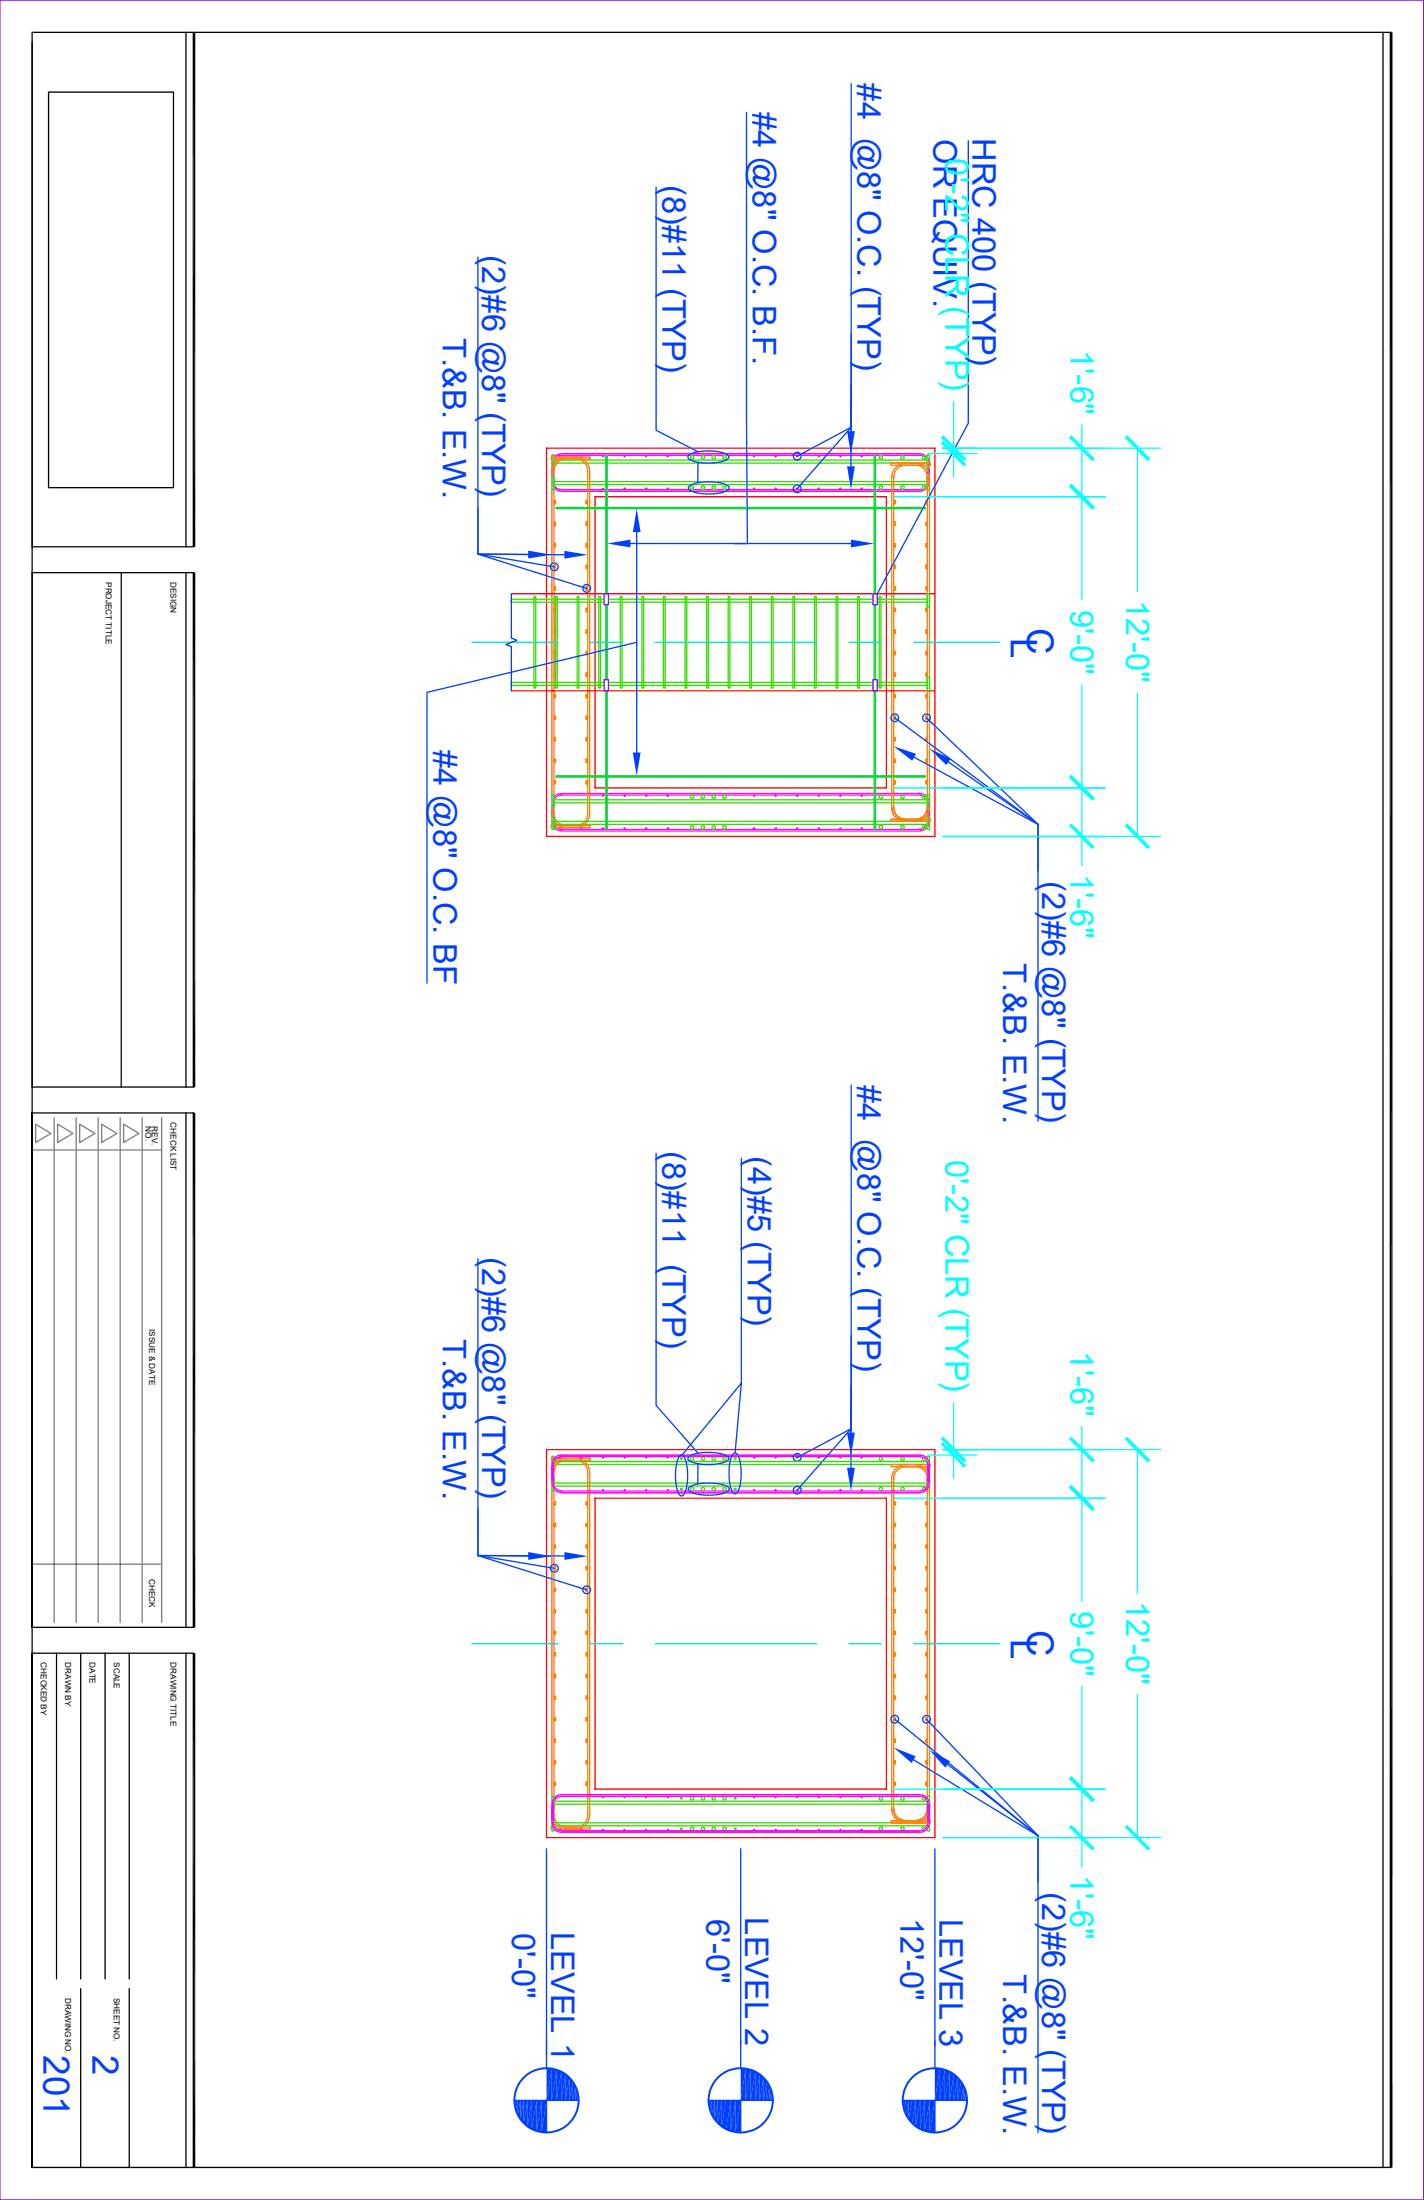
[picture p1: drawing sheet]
<svg xmlns="http://www.w3.org/2000/svg" width="279mm" height="432mm" viewBox="0 0 279 432" stroke-linecap="round" stroke-linejoin="round" font-family="sans-serif">
<g fill="none" stroke="#f0f" stroke-width=".25">
<path d="M108.5 91.4h-.2v3.2a1.88 1.88 0 0 0 1.9 1.8M109.9 89.4h70.6a1.59 1.59 0 0 1 1.6 1.5M110.2 89.1a1.88 1.88 0 0 0-1.9 1.8v3.2h.2v-3.2v3.6M110.2 89.4a1.59 1.59 0 0 0-1.6 1.5M110.2 89h70.3M110.2 96.4h70.3M180.5 89.1a1.88 1.88 0 0 1 1.8 1.8v3.2h-.2v-3.2M182.1 90.9v3.6a1.59 1.59 0 0 1-1.6 1.6h-70.3a1.59 1.59 0 0 1-1.6-1.6M182.1 91.4h.2v3.2a1.88 1.88 0 0 1-1.8 1.8M108.5 158h-.2v3.2a1.88 1.88 0 0 0 1.9 1.9M108.6 157.6a1.59 1.59 0 0 1 1.6-1.6h70.3a1.59 1.59 0 0 1 1.6 1.6M110.2 155.7a1.88 1.88 0 0 0-1.9 1.9v3.2h.2v-3.2v3.6"/>
<path d="M110.2 155.7h70.3M180.5 155.7a1.88 1.88 0 0 1 1.8 1.9M182.1 157.6v3.6a1.59 1.59 0 0 1-1.6 1.5M182.1 158h.3v3.2M182.4 157.6v3.2h-.3v-3.2M108.6 161.2a1.59 1.59 0 0 0 1.6 1.5M110.2 163.1h70.3M110.2 162.8h70.3M182.3 161.2a1.88 1.88 0 0 1-1.8 1.9M108.5 287.9h-.2v3.2a1.88 1.88 0 0 0 1.9 1.8M108.6 291a1.59 1.59 0 0 0 1.6 1.6M109.9 285.9h70.6"/>
<path d="M110.2 285.9a1.59 1.59 0 0 0-1.6 1.6M110.2 293h70.3M110.2 292.7h70.3M180.5 285.9a1.59 1.59 0 0 1 1.6 1.6M182.1 287.5v3.2h.2v-3.3a1.88 1.88 0 0 0-1.8-1.8h-70.3a1.88 1.88 0 0 0-1.9 1.8v3.3h.2v-3.2v3.5M182.1 287.9h.2v3.2a1.88 1.88 0 0 1-1.8 1.8M182.1 287.5v3.5a1.59 1.59 0 0 1-1.6 1.6M108.5 354.5h-.2v3.3a1.88 1.88 0 0 0 1.9 1.8h70.3a1.88 1.88 0 0 0 1.8-1.8M110.2 352.3a1.88 1.88 0 0 0-1.9 1.8v3.2h.2v-3.1v3.5M110.2 352.6a1.59 1.59 0 0 0-1.6 1.6M110.2 352.2h70.3M110.2 352.6h70.3"/>
<path d="M180.5 352.3a1.88 1.88 0 0 1 1.8 1.8M180.5 352.6a1.59 1.59 0 0 1 1.6 1.6M182.1 354.2v3.5a1.67 1.67 0 0 1-1.6 1.6h-70.3a1.59 1.59 0 0 1-1.6-1.6M182.1 354.5h.3v3.3M182.4 354.1v3.2h-.3v-3.1"/>
<circle cx="109.9" cy="89.5" r=".12"/>
<circle cx="114.1" cy="89.5" r=".12"/>
<circle cx="118.3" cy="95.9" r=".12"/>
<circle cx="118.3" cy="89.5" r=".12"/>
<circle cx="122.6" cy="95.9" r=".12"/>
<circle cx="122.6" cy="89.5" r=".12"/>
<circle cx="126.8" cy="95.9" r=".12"/>
<circle cx="126.8" cy="89.5" r=".12"/>
<circle cx="131" cy="89.5" r=".12"/>
<circle cx="131" cy="95.9" r=".12"/>
<circle cx="148" cy="89.5" r=".12"/>
<circle cx="148" cy="95.9" r=".12"/>
<circle cx="152.2" cy="95.9" r=".12"/>
<circle cx="152.2" cy="89.5" r=".12"/>
<circle cx="156.4" cy="95.9" r=".12"/>
<circle cx="156.4" cy="89.5" r=".12"/>
<circle cx="160.7" cy="89.5" r=".12"/>
<circle cx="160.7" cy="95.9" r=".12"/>
<circle cx="164.9" cy="89.5" r=".12"/>
<circle cx="164.9" cy="95.9" r=".12"/>
<circle cx="169.1" cy="89.5" r=".12"/>
<circle cx="169.1" cy="95.9" r=".12"/>
<circle cx="118.3" cy="156.2" r=".12"/>
<circle cx="122.6" cy="156.2" r=".12"/>
<circle cx="126.8" cy="156.2" r=".12"/>
<circle cx="131" cy="156.2" r=".12"/>
<circle cx="148" cy="156.2" r=".12"/>
<circle cx="152.2" cy="156.2" r=".12"/>
<circle cx="156.4" cy="156.2" r=".12"/>
<circle cx="160.7" cy="156.2" r=".12"/>
<circle cx="164.9" cy="156.2" r=".12"/>
<circle cx="169.1" cy="156.2" r=".12"/>
<circle cx="109.9" cy="162.6" r=".12"/>
<circle cx="114.1" cy="162.6" r=".12"/>
<circle cx="118.3" cy="162.6" r=".12"/>
<circle cx="122.6" cy="162.6" r=".12"/>
<circle cx="126.8" cy="162.6" r=".12"/>
<circle cx="131" cy="162.6" r=".12"/>
<circle cx="148" cy="162.6" r=".12"/>
<circle cx="152.2" cy="162.6" r=".12"/>
<circle cx="156.4" cy="162.6" r=".12"/>
<circle cx="160.7" cy="162.6" r=".12"/>
<circle cx="164.9" cy="162.6" r=".12"/>
<circle cx="169.1" cy="162.6" r=".12"/>
<circle cx="109.9" cy="286" r=".12"/>
<circle cx="114.1" cy="286" r=".12"/>
<circle cx="118.3" cy="292.5" r=".12"/>
<circle cx="118.3" cy="286" r=".12"/>
<circle cx="122.6" cy="292.5" r=".12"/>
<circle cx="122.6" cy="286" r=".12"/>
<circle cx="126.8" cy="292.5" r=".12"/>
<circle cx="126.8" cy="286" r=".12"/>
<circle cx="131" cy="292.5" r=".12"/>
<circle cx="131" cy="286" r=".12"/>
<circle cx="148" cy="292.5" r=".12"/>
<circle cx="148" cy="286" r=".12"/>
<circle cx="152.2" cy="292.5" r=".12"/>
<circle cx="152.2" cy="286" r=".12"/>
<circle cx="156.4" cy="292.5" r=".12"/>
<circle cx="156.4" cy="286" r=".12"/>
<circle cx="160.7" cy="292.5" r=".12"/>
<circle cx="160.7" cy="286" r=".12"/>
<circle cx="164.9" cy="292.5" r=".12"/>
<circle cx="164.9" cy="286" r=".12"/>
<circle cx="169.1" cy="292.5" r=".12"/>
<circle cx="169.1" cy="286" r=".12"/>
<circle cx="109.9" cy="359.2" r=".12"/>
<circle cx="114.1" cy="359.2" r=".12"/>
<circle cx="118.3" cy="359.2" r=".12"/>
<circle cx="118.3" cy="352.7" r=".12"/>
<circle cx="122.6" cy="359.2" r=".12"/>
<circle cx="122.6" cy="352.7" r=".12"/>
<circle cx="126.8" cy="359.2" r=".12"/>
<circle cx="126.8" cy="352.7" r=".12"/>
<circle cx="131" cy="359.2" r=".12"/>
<circle cx="131" cy="352.7" r=".12"/>
<circle cx="148" cy="359.2" r=".12"/>
<circle cx="148" cy="352.7" r=".12"/>
<circle cx="152.2" cy="352.7" r=".12"/>
<circle cx="152.2" cy="359.2" r=".12"/>
<circle cx="156.4" cy="359.2" r=".12"/>
<circle cx="156.4" cy="352.7" r=".12"/>
<circle cx="160.7" cy="359.2" r=".12"/>
<circle cx="160.7" cy="352.7" r=".12"/>
<circle cx="164.9" cy="359.2" r=".12"/>
<circle cx="164.9" cy="352.7" r=".12"/>
<circle cx="169.1" cy="359.2" r=".12"/>
<circle cx="169.1" cy="352.7" r=".12"/>
</g>
<g fill="none" stroke="#000" stroke-width=".25">
<path d="M9.5 18.1h24.5v77.6h-24.5zM36.5 6.3v101M271.4 6.3v419.1M273 6.4l-266.7-.1v419.1h266.7M6.3 107.3h31.8M6.3 112.4h31.8M23.8 112.4v101M36.5 112.4v101M6.3 213.4h31.8M6.3 218.4h31.8M36.5 218.4v101M6.3 319.4h31.8"/>
<path d="M6.3 324.5h31.8M11.1 324.5v63.9M15.8 324.5v63.9M20.6 324.5v63.9M25.4 324.5v63.9M36.5 324.5v100.9M15.8 390.3v35.1M25.4 390.3v35.1"/>
</g>
<path d="M37.8 6.3l.5 101h-.5zM37.8 6.3h.5v101zM272.7 6.3l.5 419.1h-.5zM272.7 6.3h.5v419.1zM37.8 112.4l.5 101h-.5zM37.8 112.4h.5v101zM37.8 218.4l.5 101h-.5zM37.8 218.4h.5v101zM37.8 324.5l.5 100.9h-.5zM37.8 324.5h.5v100.9z" fill="#000"/>
<g fill="none" stroke="#808080" stroke-width=".25">
<path d="M10.6 219.4v99M14.9 219.4v99M19.3 219.4v99M23.6 219.4v99M27.9 219.4v99M31.7 219.4v99M6.3 225.7h25.4M7 220.6l3 1.9-3 1.7zM11.3 220.6l3 1.9-3 1.7zM15.6 220.6l3 1.9-3 1.7zM19.9 220.6l3 1.9-3 1.7zM24.3 220.6l3 1.9-3 1.7z"/>
<path d="M6.3 307h25.4"/>
</g>
<path d="M10.6 307h.1M14.9 307h.1M19.3 307h.1M23.6 307h.1" fill="none" stroke="#000" stroke-width=".2"/>
<path d="M107.2 88h76.2v76.2h-76.2zM116.8 97.5h57.1v57.1h-57.1zM100.3 116.5h83.1M100.3 135.6h83.1M107.2 284.5h76.2v76.2h-76.2zM116.8 294h57.1v57.2h-57.1z" fill="none" stroke="#f00" stroke-width=".25"/>
<g fill="none" stroke="#ff7f00" stroke-width=".25">
<path d="M108.2 89.7h4.7a2.75 2.75 0 0 1 2.8 2.8v67.2a2.75 2.75 0 0 1-2.8 2.7h-4.7v-.3h4.7a2.31 2.31 0 0 0 2.4-2.4v-67.2a2.31 2.31 0 0 0-2.4-2.4h-4.7zM109.1 90.5a2.62 2.62 0 0 1 2-.8h4.7v.4h-4.7a2.31 2.31 0 0 0-2.4 2.4v67.2a2.31 2.31 0 0 0 2.4 2.4h4.7v.3h-4.7a2.75 2.75 0 0 1-2.8-2.7l.1-67.7a2.47 2.47 0 0 1 .7-1.5zM175 93.5v65a2.75 2.75 0 0 0 2.7 2.7h4.8v-.4h-4.8a2.31 2.31 0 0 1-2.4-2.3v-65M177.7 90.9h4.8v.4h-4.8a2.31 2.31 0 0 0-2.4 2.4M177.7 90.9a2.75 2.75 0 0 0-2.7 2.8M179.6 90.9a2.75 2.75 0 0 1 2.7 2.8M179.6 90.9h-4.8v.4h4.8a2.31 2.31 0 0 1 2.3 2.4M181.9 93.5v65a2.31 2.31 0 0 1-2.3 2.3h-4.8v.4h4.8a2.75 2.75 0 0 0 2.7-2.7M182.4 93.5v65M111.1 286.2h4.7v.4h-4.7a2.31 2.31 0 0 0-2.4 2.4v67.2a2.31 2.31 0 0 0 2.4 2.4h4.7v.4h-4.7a2.82 2.82 0 0 1-2.8-2.8v-67.2a2.82 2.82 0 0 1 2.8-2.7M112.9 286.2h-4.7v.4h4.7a2.31 2.31 0 0 1 2.4 2.4v67.2a2.31 2.31 0 0 1-2.4 2.4h-4.7v.4h4.7a2.82 2.82 0 0 0 2.8-2.8v-67.2a2.75 2.75 0 0 0-2.8-2.7M175 290.1v64.9a2.75 2.75 0 0 0 2.7 2.7l4.8 .1v-.4h-4.8"/>
<path d="M175.3 290.1v64.9a2.31 2.31 0 0 0 2.4 2.3M177.7 287.4h4.8v.5h-4.8a2.31 2.31 0 0 0-2.4 2.3M177.7 287.5a2.75 2.75 0 0 0-2.7 2.7M179.6 287.5a2.75 2.75 0 0 1 2.7 2.7M179.6 287.4h-4.8v.5h4.8a2.31 2.31 0 0 1 2.3 2.3M181.9 290.1v64.9a2.31 2.31 0 0 1-2.3 2.3M182.4 290.1v64.9M182.3 355a2.75 2.75 0 0 1-2.7 2.7l-4.8 .1v-.4h4.8"/>
<circle cx="108.9" cy="98.3" r=".16"/>
<circle cx="108.9" cy="98.8" r=".16"/>
<circle cx="115.1" cy="98.3" r=".16"/>
<circle cx="115.1" cy="98.8" r=".16"/>
<circle cx="175.5" cy="98.8" r=".16"/>
<circle cx="175.5" cy="98.3" r=".16"/>
<circle cx="181.8" cy="98.3" r=".16"/>
<circle cx="181.8" cy="98.8" r=".16"/>
<circle cx="108.9" cy="103" r=".16"/>
<circle cx="108.9" cy="111" r=".16"/>
<circle cx="108.9" cy="102.6" r=".16"/>
<circle cx="108.9" cy="106.8" r=".16"/>
<circle cx="108.9" cy="107.2" r=".16"/>
<circle cx="108.9" cy="111.5" r=".16"/>
<circle cx="108.9" cy="115.3" r=".16"/>
<circle cx="108.9" cy="115.7" r=".16"/>
<circle cx="108.9" cy="119.5" r=".16"/>
<circle cx="108.9" cy="119.9" r=".16"/>
<circle cx="115.1" cy="102.6" r=".16"/>
<circle cx="115.1" cy="111" r=".16"/>
<circle cx="115.1" cy="115.7" r=".16"/>
<circle cx="115.1" cy="103" r=".16"/>
<circle cx="115.1" cy="106.8" r=".16"/>
<circle cx="115.1" cy="111.5" r=".16"/>
<circle cx="115.1" cy="119.5" r=".16"/>
<circle cx="115.1" cy="119.9" r=".16"/>
<circle cx="115.1" cy="107.2" r=".16"/>
<circle cx="115.1" cy="115.3" r=".16"/>
<circle cx="175.5" cy="103" r=".16"/>
<circle cx="175.5" cy="106.8" r=".16"/>
<circle cx="175.5" cy="111" r=".16"/>
<circle cx="175.5" cy="119.5" r=".16"/>
<circle cx="175.5" cy="102.6" r=".16"/>
<circle cx="175.5" cy="107.2" r=".16"/>
<circle cx="175.5" cy="111.5" r=".16"/>
<circle cx="175.5" cy="115.3" r=".16"/>
<circle cx="175.5" cy="119.9" r=".16"/>
<circle cx="175.5" cy="115.7" r=".16"/>
<circle cx="181.8" cy="107.2" r=".16"/>
<circle cx="181.8" cy="115.3" r=".16"/>
<circle cx="181.8" cy="102.6" r=".16"/>
<circle cx="181.8" cy="103" r=".16"/>
<circle cx="181.8" cy="106.8" r=".16"/>
<circle cx="181.8" cy="111.5" r=".16"/>
<circle cx="181.8" cy="119.5" r=".16"/>
<circle cx="181.8" cy="119.9" r=".16"/>
<circle cx="181.8" cy="115.7" r=".16"/>
<circle cx="181.8" cy="111" r=".16"/>
<circle cx="108.9" cy="123.7" r=".16"/>
<circle cx="108.9" cy="124.2" r=".16"/>
<circle cx="108.9" cy="136.8" r=".16"/>
<circle cx="108.9" cy="128" r=".16"/>
<circle cx="108.9" cy="136.4" r=".16"/>
<circle cx="108.9" cy="128.4" r=".16"/>
<circle cx="108.9" cy="132.2" r=".16"/>
<circle cx="108.9" cy="132.6" r=".16"/>
<circle cx="115.1" cy="132.2" r=".16"/>
<circle cx="115.1" cy="136.4" r=".16"/>
<circle cx="115.1" cy="128" r=".16"/>
<circle cx="115.1" cy="128.4" r=".16"/>
<circle cx="115.1" cy="132.6" r=".16"/>
<circle cx="115.1" cy="136.8" r=".16"/>
<circle cx="115.1" cy="123.7" r=".16"/>
<circle cx="115.1" cy="124.2" r=".16"/>
<circle cx="175.5" cy="123.7" r=".16"/>
<circle cx="175.5" cy="136.4" r=".16"/>
<circle cx="175.5" cy="132.2" r=".16"/>
<circle cx="175.5" cy="124.2" r=".16"/>
<circle cx="175.5" cy="128" r=".16"/>
<circle cx="175.5" cy="128.4" r=".16"/>
<circle cx="175.5" cy="132.6" r=".16"/>
<circle cx="175.5" cy="136.8" r=".16"/>
<circle cx="181.8" cy="132.6" r=".16"/>
<circle cx="181.8" cy="136.4" r=".16"/>
<circle cx="181.8" cy="136.8" r=".16"/>
<circle cx="181.8" cy="128.4" r=".16"/>
<circle cx="181.8" cy="132.2" r=".16"/>
<circle cx="181.8" cy="123.7" r=".16"/>
<circle cx="181.8" cy="124.2" r=".16"/>
<circle cx="181.8" cy="128" r=".16"/>
<circle cx="108.9" cy="145.3" r=".16"/>
<circle cx="108.9" cy="149.5" r=".16"/>
<circle cx="108.9" cy="144.9" r=".16"/>
<circle cx="108.9" cy="153.4" r=".16"/>
<circle cx="108.9" cy="140.7" r=".16"/>
<circle cx="108.9" cy="141" r=".16"/>
<circle cx="108.9" cy="149.1" r=".16"/>
<circle cx="108.9" cy="153.7" r=".16"/>
<circle cx="115.1" cy="140.7" r=".16"/>
<circle cx="115.1" cy="141.1" r=".16"/>
<circle cx="115.1" cy="149.5" r=".16"/>
<circle cx="115.1" cy="153.8" r=".16"/>
<circle cx="115.1" cy="144.9" r=".16"/>
<circle cx="115.1" cy="145.3" r=".16"/>
<circle cx="115.1" cy="149.1" r=".16"/>
<circle cx="115.1" cy="153.4" r=".16"/>
<circle cx="175.5" cy="140.7" r=".16"/>
<circle cx="175.5" cy="153.7" r=".16"/>
<circle cx="175.5" cy="144.9" r=".16"/>
<circle cx="175.5" cy="149.1" r=".16"/>
<circle cx="175.5" cy="149.5" r=".16"/>
<circle cx="175.5" cy="141" r=".16"/>
<circle cx="175.5" cy="145.3" r=".16"/>
<circle cx="175.5" cy="153.4" r=".16"/>
<circle cx="181.8" cy="149.5" r=".16"/>
<circle cx="181.8" cy="153.4" r=".16"/>
<circle cx="181.8" cy="140.7" r=".16"/>
<circle cx="181.8" cy="141.1" r=".16"/>
<circle cx="181.8" cy="144.9" r=".16"/>
<circle cx="181.8" cy="145.3" r=".16"/>
<circle cx="181.8" cy="149.1" r=".16"/>
<circle cx="181.8" cy="153.8" r=".16"/>
<circle cx="108.9" cy="294.9" r=".16"/>
<circle cx="108.9" cy="299.5" r=".16"/>
<circle cx="108.9" cy="295.3" r=".16"/>
<circle cx="108.9" cy="299.1" r=".16"/>
<circle cx="115.1" cy="295.3" r=".16"/>
<circle cx="115.1" cy="294.9" r=".16"/>
<circle cx="115.1" cy="299.1" r=".16"/>
<circle cx="115.1" cy="299.5" r=".16"/>
<circle cx="175.5" cy="294.9" r=".16"/>
<circle cx="175.5" cy="295.3" r=".16"/>
<circle cx="175.5" cy="299.5" r=".16"/>
<circle cx="175.5" cy="299.1" r=".16"/>
<circle cx="181.8" cy="295.3" r=".16"/>
<circle cx="181.8" cy="299.5" r=".16"/>
<circle cx="181.8" cy="294.9" r=".16"/>
<circle cx="181.8" cy="299.1" r=".16"/>
<circle cx="108.9" cy="311.8" r=".16"/>
<circle cx="108.9" cy="312.2" r=".16"/>
<circle cx="108.9" cy="316.4" r=".16"/>
<circle cx="108.9" cy="303.4" r=".16"/>
<circle cx="108.9" cy="303.7" r=".16"/>
<circle cx="108.9" cy="307.6" r=".16"/>
<circle cx="108.9" cy="308" r=".16"/>
<circle cx="108.9" cy="316.1" r=".16"/>
<circle cx="115.1" cy="308" r=".16"/>
<circle cx="115.1" cy="311.8" r=".16"/>
<circle cx="115.1" cy="312.2" r=".16"/>
<circle cx="115.1" cy="316.1" r=".16"/>
<circle cx="115.1" cy="303.4" r=".16"/>
<circle cx="115.1" cy="303.7" r=".16"/>
<circle cx="115.1" cy="307.6" r=".16"/>
<circle cx="115.1" cy="316.4" r=".16"/>
<circle cx="175.5" cy="303.4" r=".16"/>
<circle cx="175.5" cy="307.6" r=".16"/>
<circle cx="175.5" cy="303.7" r=".16"/>
<circle cx="175.5" cy="308" r=".16"/>
<circle cx="175.5" cy="311.8" r=".16"/>
<circle cx="175.5" cy="312.2" r=".16"/>
<circle cx="175.5" cy="316.1" r=".16"/>
<circle cx="175.5" cy="316.4" r=".16"/>
<circle cx="181.8" cy="316.4" r=".16"/>
<circle cx="181.8" cy="303.7" r=".16"/>
<circle cx="181.8" cy="308" r=".16"/>
<circle cx="181.8" cy="311.8" r=".16"/>
<circle cx="181.8" cy="303.4" r=".16"/>
<circle cx="181.8" cy="312.2" r=".16"/>
<circle cx="181.8" cy="307.6" r=".16"/>
<circle cx="181.8" cy="316.1" r=".16"/>
<circle cx="108.9" cy="328.8" r=".16"/>
<circle cx="108.9" cy="333" r=".16"/>
<circle cx="108.9" cy="337.2" r=".16"/>
<circle cx="108.9" cy="337.6" r=".16"/>
<circle cx="108.9" cy="320.3" r=".16"/>
<circle cx="108.9" cy="320.7" r=".16"/>
<circle cx="108.9" cy="324.9" r=".16"/>
<circle cx="108.9" cy="333.4" r=".16"/>
<circle cx="108.9" cy="324.5" r=".16"/>
<circle cx="108.9" cy="329.1" r=".16"/>
<circle cx="115.1" cy="320.3" r=".16"/>
<circle cx="115.1" cy="320.7" r=".16"/>
<circle cx="115.1" cy="329.1" r=".16"/>
<circle cx="115.1" cy="333" r=".16"/>
<circle cx="115.1" cy="333.4" r=".16"/>
<circle cx="115.1" cy="324.5" r=".16"/>
<circle cx="115.1" cy="324.9" r=".16"/>
<circle cx="115.1" cy="328.8" r=".16"/>
<circle cx="115.1" cy="337.2" r=".16"/>
<circle cx="115.1" cy="337.6" r=".16"/>
<circle cx="175.5" cy="320.7" r=".16"/>
<circle cx="175.5" cy="333" r=".16"/>
<circle cx="175.5" cy="337.6" r=".16"/>
<circle cx="175.5" cy="329.1" r=".16"/>
<circle cx="175.5" cy="333.4" r=".16"/>
<circle cx="175.5" cy="337.2" r=".16"/>
<circle cx="175.5" cy="324.9" r=".16"/>
<circle cx="175.5" cy="328.8" r=".16"/>
<circle cx="175.5" cy="320.3" r=".16"/>
<circle cx="175.5" cy="324.5" r=".16"/>
<circle cx="181.8" cy="329.1" r=".16"/>
<circle cx="181.8" cy="320.3" r=".16"/>
<circle cx="181.8" cy="324.9" r=".16"/>
<circle cx="181.8" cy="333" r=".16"/>
<circle cx="181.8" cy="337.6" r=".16"/>
<circle cx="181.8" cy="324.5" r=".16"/>
<circle cx="181.8" cy="320.7" r=".16"/>
<circle cx="181.8" cy="333.4" r=".16"/>
<circle cx="181.8" cy="337.2" r=".16"/>
<circle cx="181.8" cy="328.8" r=".16"/>
<circle cx="108.9" cy="345.7" r=".16"/>
<circle cx="108.9" cy="346.1" r=".16"/>
<circle cx="108.9" cy="350.3" r=".16"/>
<circle cx="108.9" cy="349.9" r=".16"/>
<circle cx="108.9" cy="341.5" r=".16"/>
<circle cx="108.9" cy="341.8" r=".16"/>
<circle cx="115.1" cy="350.3" r=".16"/>
<circle cx="115.1" cy="341.5" r=".16"/>
<circle cx="115.1" cy="341.8" r=".16"/>
<circle cx="115.1" cy="345.7" r=".16"/>
<circle cx="115.1" cy="346.1" r=".16"/>
<circle cx="115.1" cy="349.9" r=".16"/>
<circle cx="175.5" cy="341.5" r=".16"/>
<circle cx="175.5" cy="350.3" r=".16"/>
<circle cx="175.5" cy="345.7" r=".16"/>
<circle cx="175.5" cy="346.1" r=".16"/>
<circle cx="175.5" cy="349.9" r=".16"/>
<circle cx="175.5" cy="341.8" r=".16"/>
<circle cx="181.8" cy="350.3" r=".16"/>
<circle cx="181.8" cy="341.8" r=".16"/>
<circle cx="181.8" cy="341.5" r=".16"/>
<circle cx="181.8" cy="345.7" r=".16"/>
<circle cx="181.8" cy="346.1" r=".16"/>
<circle cx="181.8" cy="349.9" r=".16"/>
</g>
<g fill="none" stroke="#37dd00" stroke-width=".25">
<path d="M108.3 89.3h.5v2.6h-.5zM108.3 93.5h.5v2.7h-.5zM108.3 90.1v.8M108.8 90.9h73.1M108.8 90.3h73.1M108.8 95.1h73.1M108.8 94.5h73.1M181.9 93.5h.5v2.7h-.5zM181.9 89.3h.5v2.6h-.5zM104.8 117.1h.3v17.9h-.3zM109 117.1h.3v17.9h-.3zM113.2 117.1h.4v17.9h-.4z"/>
<path d="M117.5 117.1h.3v17.9h-.3zM118.5 117.6h-18.2v.6h18.2M119.4 118.2h51.9M119.4 117.6h51.9M121.7 117.1h.3v17.9h-.3zM125.9 117.1h.4v17.9h-.4zM130.2 117.1h.3v17.9h-.3zM134.4 117.1h.3v17.9h-.3zM138.6 117.1h.4v17.9h-.4zM142.9 117.1h.3v17.9h-.3zM147.1 117.1h.3v17.9h-.3zM151.3 117.1h.4v17.9h-.4z"/>
<path d="M155.6 117.1h.3v17.9h-.3zM159.8 117.1h.3v17.9h-.3zM164 117.1h.4v17.9h-.4zM168.3 117.1h.3v17.9h-.3zM172.1 117.6h9.8v.6h-9.8M172.5 117.1h.3v17.9h-.3zM181.9 116.6h.5v2.6h-.5zM118.5 133.9h-18.2v.6h18.2M119.4 133.9h51.9M119.4 134.5h51.9M172.1 133.9h9.8v.6h-9.8M181.9 132.9h.5v2.7h-.5z"/>
<path d="M108.3 156h.5v2.6h-.5zM108.8 157h73.1M108.8 157.6h73.1M181.9 156h.5v2.6h-.5zM108.3 160.2h.5v2.6h-.5zM108.3 161.2v.9M108.8 161.2h73.1M108.8 161.8h73.1M181.9 160.2h.5v2.6h-.5zM108.3 285.8h.5v2.7h-.5zM108.3 290.1h.5v2.6h-.5zM108.3 286.6v.8"/>
<path d="M108.8 287.4h73.1M108.8 286.9h73.1M108.8 291.7h73.1M108.8 291.1h73.1M181.9 290.1h.5v2.6h-.5zM181.9 285.8h.5v2.7h-.5zM108.3 356.7h.5v2.7h-.5zM108.3 352.5h.5v2.6h-.5zM108.3 357.8v.8M108.8 357.8h73.1M108.8 358.4h73.1M108.8 353.5h73.1"/>
<path d="M108.8 354.1h73.1M181.9 352.5h.5v2.6h-.5zM181.9 356.7h.5v2.7h-.5z"/>
<circle cx="135.8" cy="95.7" r=".34"/>
<circle cx="135.8" cy="89.7" r=".34"/>
<circle cx="137.9" cy="89.7" r=".34"/>
<circle cx="137.9" cy="95.7" r=".34"/>
<circle cx="140" cy="89.7" r=".34"/>
<circle cx="140" cy="95.7" r=".34"/>
<circle cx="142.2" cy="89.7" r=".34"/>
<circle cx="142.2" cy="95.7" r=".34"/>
<circle cx="172.8" cy="95.7" r=".34"/>
<circle cx="172.8" cy="89.8" r=".34"/>
<circle cx="177.1" cy="95.7" r=".34"/>
<circle cx="177.1" cy="89.8" r=".34"/>
<circle cx="181.3" cy="89.8" r=".34"/>
<circle cx="181.3" cy="95.7" r=".34"/>
<circle cx="135.8" cy="156.4" r=".34"/>
<circle cx="137.9" cy="156.4" r=".34"/>
<circle cx="140" cy="156.4" r=".34"/>
<circle cx="142.2" cy="156.4" r=".34"/>
<circle cx="172.8" cy="156.4" r=".34"/>
<circle cx="177.1" cy="156.4" r=".34"/>
<circle cx="181.3" cy="156.4" r=".34"/>
<circle cx="135.8" cy="162.4" r=".34"/>
<circle cx="137.9" cy="162.4" r=".34"/>
<circle cx="140" cy="162.4" r=".34"/>
<circle cx="142.2" cy="162.4" r=".34"/>
<circle cx="172.8" cy="162.3" r=".34"/>
<circle cx="177.1" cy="162.3" r=".34"/>
<circle cx="181.3" cy="162.3" r=".34"/>
<circle cx="133.7" cy="292.3" r=".16"/>
<circle cx="133.7" cy="286.3" r=".16"/>
<circle cx="135.8" cy="286.3" r=".34"/>
<circle cx="135.8" cy="292.3" r=".34"/>
<circle cx="137.9" cy="286.3" r=".34"/>
<circle cx="137.9" cy="292.3" r=".34"/>
<circle cx="140" cy="286.3" r=".34"/>
<circle cx="140" cy="292.3" r=".34"/>
<circle cx="142.2" cy="286.3" r=".34"/>
<circle cx="142.2" cy="292.3" r=".34"/>
<circle cx="144.3" cy="292.3" r=".16"/>
<circle cx="144.3" cy="286.3" r=".16"/>
<circle cx="172.8" cy="286.3" r=".34"/>
<circle cx="172.8" cy="292.2" r=".34"/>
<circle cx="177.1" cy="292.2" r=".34"/>
<circle cx="177.1" cy="286.3" r=".34"/>
<circle cx="181.3" cy="286.3" r=".34"/>
<circle cx="181.3" cy="292.2" r=".34"/>
<circle cx="133.7" cy="358.9" r=".16"/>
<circle cx="133.7" cy="352.9" r=".16"/>
<circle cx="135.8" cy="358.9" r=".34"/>
<circle cx="135.8" cy="352.9" r=".34"/>
<circle cx="137.9" cy="358.9" r=".34"/>
<circle cx="137.9" cy="352.9" r=".34"/>
<circle cx="140" cy="358.9" r=".34"/>
<circle cx="140" cy="352.9" r=".34"/>
<circle cx="142.2" cy="358.9" r=".34"/>
<circle cx="142.2" cy="352.9" r=".34"/>
<circle cx="144.3" cy="352.9" r=".16"/>
<circle cx="144.3" cy="358.9" r=".16"/>
<circle cx="172.8" cy="358.9" r=".34"/>
<circle cx="172.8" cy="353" r=".34"/>
<circle cx="177.1" cy="353" r=".34"/>
<circle cx="177.1" cy="358.9" r=".34"/>
<circle cx="181.3" cy="358.9" r=".34"/>
<circle cx="181.3" cy="353" r=".34"/>
</g>
<g fill="none" stroke="#00dd37" stroke-width=".25">
<path d="M118.9 89.5v27M119.1 89.5v27M171.5 89.5v27M171.8 89.5v27M181.4 99.6h-72.3v.3h72.3M118.9 118.7v14.7M119.1 118.7v14.7M171.5 118.7v14.7M171.8 118.7v14.7M118.9 135.6v27M119.1 135.6v27M171.5 135.6v27"/>
<path d="M171.8 135.6v27M181.4 152.3h-72.3v.2h72.3"/>
<circle cx="119" cy="89.5" r=".12"/>
<circle cx="171.7" cy="89.5" r=".12"/>
<circle cx="181.4" cy="99.7" r=".12"/>
<circle cx="181.4" cy="152.4" r=".12"/>
<circle cx="119" cy="162.6" r=".12"/>
<circle cx="171.7" cy="162.6" r=".12"/>
</g>
<path d="M118.5 116.5h.9v2.2h-.9zM171.3 116.5h.8v2.2h-.8zM118.5 133.4h.9v2.2h-.9zM171.3 133.4h.8v2.2h-.8z" fill="none" stroke="#7f00ff" stroke-width=".25"/>
<path d="M128.7 36.7v47.8l8.3 4.2M135.2 89.3a9.4 9.4 0 0 1 7.6 0l.2 .2a.68 .68 0 0 1-.8 .9 9.6 9.6 0 0 1-7-.3l-.2-.4zM135.3 95.4a9.4 9.4 0 0 1 7.6 0l.1 .2a.68 .68 0 0 1-.7 .8 9.6 9.6 0 0 1-7-.3l-.3-.3z" fill="none" stroke="#003fff" stroke-width=".25"/>
<path d="M92.5 126.1h17M115.8 126.1h6.4M128.5 126.1h31.7M166.6 126.1h6.3M179.3 126.1h16.9" fill="none" stroke="#0dd" stroke-width=".25"/>
<g fill="#003fff">
<path d="M113.5 411.2l.1 1z"/>
<path d="M113.3 410.3l.2 .9-.2 1z"/>
<path d="M113.5 411.2v1h-.2z"/>
</g>
<path d="M113.1 409.4v2.8" fill="none" stroke="#003fff" stroke-width=".38"/>
<g fill="#003fff">
<path d="M113.3 410.3v1.9h-.4z"/>
<path d="M112.4 408.5l.5 .9-.5 2.8z"/>
<path d="M112.9 409.4v2.8h-.5z"/>
<path d="M111.7 407.8l.7 .7-.7 3.7z"/>
<path d="M112.4 408.5v3.7h-.7z"/>
<path d="M111 407.1l.7 .7-.7 4.4z"/>
<path d="M111.7 407.8v4.4h-.7z"/>
<path d="M110.1 406.6l.9 .5-.9 5.1z"/>
<path d="M111 407.1v5.1h-.9z"/>
<path d="M109.2 406.2l.9 .4-.9 5.6z"/>
<path d="M110.1 406.6v5.6h-.9z"/>
<path d="M108.2 406l1 .2-1 6z"/>
<path d="M109.2 406.2v6h-1z"/>
<path d="M107.2 405.9l1 .1-1 6.2z"/>
<path d="M108.2 406v6.2h-1z"/>
<path d="M106.3 412.2h.9l-.9 6.3z"/>
<path d="M107.2 412.2v6.4l-.9-.1z"/>
<path d="M105.3 412.2h1l-1 6.1z"/>
<path d="M106.3 412.2v6.3l-1-.2z"/>
<path d="M104.4 412.2h.9l-.9 5.7z"/>
<path d="M105.3 412.2v6.1l-.9-.4z"/>
<path d="M103.5 412.2h.9l-.9 5.2z"/>
<path d="M104.4 412.2v5.7l-.9-.5z"/>
<path d="M102.7 412.2h.8l-.8 4.5z"/>
<path d="M103.5 412.2v5.2l-.8-.7z"/>
<path d="M102.1 412.2h.6l-.6 3.8z"/>
<path d="M102.7 412.2v4.5l-.6-.7z"/>
<path d="M101.6 412.2h.5l-.5 2.9z"/>
<path d="M102.1 412.2v3.8l-.5-.9z"/>
<path d="M101.2 412.2h.4l-.4 2z"/>
</g>
<path d="M101.4 412.2v2.9" fill="none" stroke="#003fff" stroke-width=".38"/>
<g fill="#003fff">
<path d="M100.9 412.2l.1 1z"/>
<path d="M101 412.2h.2l-.2 1z"/>
<path d="M101.2 412.2v2l-.2-1z"/>
</g>
<circle cx="107.2" cy="412.2" r="6.3" fill="none" stroke="#003fff" stroke-width=".38"/>
<path d="M107.2 362.9v40.4M100.9 412.2h12.7M107.2 400.6v5.3M107.2 412.2v6.4" fill="none" stroke="#003fff" stroke-width=".25"/>
<g fill="#003fff">
<path d="M151.6 411.2l.1 1z"/>
<path d="M151.4 410.3l.2 .9-.2 1z"/>
<path d="M151.6 411.2v1h-.2z"/>
</g>
<path d="M151.2 409.4v2.8" fill="none" stroke="#003fff" stroke-width=".38"/>
<g fill="#003fff">
<path d="M151.4 410.3v1.9h-.4z"/>
<path d="M150.5 408.5l.5 .9-.5 2.8z"/>
<path d="M151 409.4v2.8h-.5z"/>
<path d="M149.8 407.8l.7 .7-.7 3.7z"/>
<path d="M150.5 408.5v3.7h-.7z"/>
<path d="M149.1 407.1l.7 .7-.7 4.4z"/>
<path d="M149.8 407.8v4.4h-.7z"/>
<path d="M148.2 406.6l.9 .5-.9 5.1z"/>
<path d="M149.1 407.1v5.1h-.9z"/>
<path d="M147.3 406.2l.9 .4-.9 5.6z"/>
<path d="M148.2 406.6v5.6h-.9z"/>
<path d="M146.3 406l1 .2-1 6z"/>
<path d="M147.3 406.2v6h-1z"/>
<path d="M145.3 405.9l1 .1-1 6.2z"/>
<path d="M146.3 406v6.2h-1z"/>
<path d="M144.3 412.2h1l-1 6.3z"/>
<path d="M145.3 412.2v6.4l-1-.1z"/>
<path d="M143.4 412.2h.9l-.9 6.1z"/>
<path d="M144.3 412.2v6.3l-.9-.2z"/>
<path d="M142.5 412.2h.9l-.9 5.7z"/>
<path d="M143.4 412.2v6.1l-.9-.4z"/>
<path d="M141.6 412.2h.9l-.9 5.2z"/>
<path d="M142.5 412.2v5.7l-.9-.5z"/>
<path d="M140.8 412.2h.8l-.8 4.5z"/>
<path d="M141.6 412.2v5.2l-.8-.7z"/>
<path d="M140.2 412.2h.6l-.6 3.8z"/>
<path d="M140.8 412.2v4.5l-.6-.7z"/>
<path d="M139.7 412.2h.5l-.5 2.9z"/>
<path d="M140.2 412.2v3.8l-.5-.9z"/>
<path d="M139.3 412.2h.4l-.4 2z"/>
</g>
<path d="M139.5 412.2v2.9" fill="none" stroke="#003fff" stroke-width=".38"/>
<g fill="#003fff">
<path d="M139 412.2l.1 1z"/>
<path d="M139.1 412.2h.2l-.2 1z"/>
<path d="M139.3 412.2v2l-.2-1z"/>
</g>
<circle cx="145.3" cy="412.2" r="6.3" fill="none" stroke="#003fff" stroke-width=".38"/>
<path d="M145.3 362.9v38.3M139 412.2h12.7M145.3 400.6v5.3M145.3 412.2v6.4" fill="none" stroke="#003fff" stroke-width=".25"/>
<g fill="#003fff">
<path d="M189.7 411.2l.1 1z"/>
<path d="M189.4 410.3l.3 .9-.3 1z"/>
<path d="M189.7 411.2v1h-.3z"/>
</g>
<path d="M189.3 409.4v2.8" fill="none" stroke="#003fff" stroke-width=".38"/>
<g fill="#003fff">
<path d="M189.4 410.3v1.9h-.3z"/>
<path d="M188.6 408.5l.5 .9-.5 2.8z"/>
<path d="M189.1 409.4v2.8h-.5z"/>
<path d="M187.9 407.8l.7 .7-.7 3.7z"/>
<path d="M188.6 408.5v3.7h-.7z"/>
<path d="M187.2 407.1l.7 .7-.7 4.4z"/>
<path d="M187.9 407.8v4.4h-.7z"/>
<path d="M186.3 406.6l.9 .5-.9 5.1z"/>
<path d="M187.2 407.1v5.1h-.9z"/>
<path d="M185.4 406.2l.9 .4-.9 5.6z"/>
<path d="M186.3 406.6v5.6h-.9z"/>
<path d="M184.4 406l1 .2-1 6z"/>
<path d="M185.4 406.2v6h-1z"/>
<path d="M183.4 405.9l1 .1-1 6.2z"/>
<path d="M184.4 406v6.2h-1z"/>
<path d="M182.4 412.2h1l-1 6.3z"/>
<path d="M183.4 412.2v6.4l-1-.1z"/>
<path d="M181.4 412.2h1l-1 6.1z"/>
<path d="M182.4 412.2v6.3l-1-.2z"/>
<path d="M180.6 412.2h.8l-.8 5.7z"/>
<path d="M181.4 412.2v6.1l-.8-.4z"/>
<path d="M179.7 412.2h.9l-.9 5.2z"/>
<path d="M180.6 412.2v5.7l-.9-.5z"/>
<path d="M178.9 412.2h.8l-.8 4.5z"/>
<path d="M179.7 412.2v5.2l-.8-.7z"/>
<path d="M178.3 412.2h.6l-.6 3.8z"/>
<path d="M178.9 412.2v4.5l-.6-.7z"/>
<path d="M177.8 412.2h.5l-.5 2.9z"/>
<path d="M178.3 412.2v3.8l-.5-.9z"/>
<path d="M177.4 412.2h.4l-.4 2z"/>
</g>
<path d="M177.6 412.2v2.9" fill="none" stroke="#003fff" stroke-width=".38"/>
<g fill="#003fff">
<path d="M177.1 412.2l.1 1z"/>
<path d="M177.2 412.2h.2l-.2 1z"/>
<path d="M177.4 412.2v2l-.2-1z"/>
</g>
<circle cx="183.4" cy="412.2" r="6.3" fill="none" stroke="#003fff" stroke-width=".38"/>
<path d="M183.4 362.9v38.7M177.1 412.2h12.7M183.4 400.6v5.3M183.4 412.2v6.4" fill="none" stroke="#003fff" stroke-width=".25"/>
<path d="M167 105.9l4.5 .8-4.5 .7z" fill="#003fff"/>
<path d="M144 106.7h23" fill="none" stroke="#003fff" stroke-width=".25"/>
<path d="M119.1 106.7l4.6-.8v1.5z" fill="#003fff"/>
<path d="M123.7 106.7h22.9" fill="none" stroke="#003fff" stroke-width=".25"/>
<path d="M124.9 99.9l.8 4.5h-1.5z" fill="#003fff"/>
<path d="M124.9 104.4v21.7" fill="none" stroke="#003fff" stroke-width=".25"/>
<path d="M124.2 147.7h1.5l-.8 4.6z" fill="#003fff"/>
<g fill="none" stroke="#003fff" stroke-width=".25">
<path d="M167 16.4v67.5l-10.6 12M146.5 22.1v60.3l.1 24.3M190 27.6v55.5l-17.9 33.4M93.8 50.5v58.3l21.3 6.7M136.9 90.8v3.9M167 83.9l-10.6 5.6M93.8 108.8l15 2.5M100.3 116.5v8.7l1.1 .5-2.1 .8 1 .4v8.7M100.3 126.1h.1M124.9 147.7v-21.6l-41.1 9.8v57.1"/>
<circle cx="156.4" cy="89.5" r=".76"/>
<circle cx="156.4" cy="95.9" r=".77"/>
<circle cx="108.8" cy="111.2" r=".76"/>
<circle cx="115.1" cy="115.5" r=".76"/>
</g>
<path d="M103.6 108.1l4.6 .8-4.6 .7z" fill="#003fff"/>
<path d="M93.8 99.6v9.2h9.8M93.8 108.8l16.9 .1" fill="none" stroke="#003fff" stroke-width=".25"/>
<g fill="#003fff">
<path d="M110.7 108.1l4.6 .8-4.6 .7z"/>
<path d="M166.2 84.6h1.5l-.7 4.6z"/>
</g>
<path d="M167 65.6v19" fill="none" stroke="#003fff" stroke-width=".25"/>
<path d="M166.2 91.5h1.5l-.7 4.6z" fill="#003fff"/>
<g fill="none" stroke="#003fff" stroke-width=".25">
<path d="M167 75.7v15.8M167 213v67.4l-10.6 12.1M128.7 226.4v49.4l8.3 9.4M93.8 247.1v58.2l21.3 6.7M167 280.4l-10.6 5.6M93.8 305.3l15 2.5"/>
<circle cx="156.4" cy="286" r=".76"/>
<circle cx="156.4" cy="292.5" r=".77"/>
<circle cx="108.8" cy="307.8" r=".76"/>
<circle cx="115.1" cy="312" r=".76"/>
</g>
<path d="M92.5 322.6h17M115.8 322.6h6.4M128.5 322.6h31.7M166.6 322.6h6.3M179.3 322.6h16.9" fill="none" stroke="#0dd" stroke-width=".25"/>
<path d="M103.6 304.6l4.6 .8-4.6 .8z" fill="#003fff"/>
<path d="M93.8 296.2v9.1l9.8 .1M93.8 305.3l16.9 .1" fill="none" stroke="#003fff" stroke-width=".25"/>
<g fill="#003fff">
<path d="M110.7 304.6l4.6 .8-4.6 .8z"/>
<path d="M166.2 281.2h1.5l-.7 4.5z"/>
</g>
<path d="M167 262.1v19.1" fill="none" stroke="#003fff" stroke-width=".25"/>
<path d="M166.2 288.1h1.5l-.7 4.6z" fill="#003fff"/>
<g fill="none" stroke="#003fff" stroke-width=".25">
<path d="M175.6 140.9l28.1 20.9v58.2M181.8 140.9l21.9 20.9M145.5 227.3v44.2M167 272.2v15.9M133.4 285.8l.2-.2a.68 .68 0 0 1 .8 .7 9.6 9.6 0 0 1-.3 7.1l-.2 .2a.68 .68 0 0 1-.8-.7 9.6 9.6 0 0 1 .3-7.1zM135.2 285.9a9.4 9.4 0 0 1 7.6 0l.2 .2a.68 .68 0 0 1-.8 .8 9.6 9.6 0 0 1-7-.3l-.2-.3zM135.3 291.9a9.4 9.4 0 0 1 7.6 0l.1 .2a.68 .68 0 0 1-.7 .8 9.6 9.6 0 0 1-7-.2l-.3-.4zM136.9 287.3v4M143.8 285.4l.3-.2a.68 .68 0 0 1 .8 .7 9.6 9.6 0 0 1-.3 7.1l-.2 .2a.68 .68 0 0 1-.8-.8 9.6 9.6 0 0 1 .2-7zM144.2 285.2l1.3-13.7-11.7 14.1"/>
<circle cx="175.6" cy="140.9" r=".77"/>
<circle cx="181.8" cy="140.9" r=".75"/>
</g>
<path d="M108.8 286.9h73.1" fill="none" stroke="#37dd00" stroke-width=".25"/>
<path d="M182.4 146.9l4.1 2-.8 1.3z" fill="#003fff"/>
<path d="M186.1 149.6l17.6 12.2" fill="none" stroke="#003fff" stroke-width=".25"/>
<path d="M175.3 146.5l4.4 1.5-.7 1.3z" fill="#003fff"/>
<g fill="none" stroke="#003fff" stroke-width=".25">
<path d="M179.4 148.6l24.3 13.2v9.1M175.6 337.4l28.1 22.9v58.2M181.8 337.4l21.9 22.9"/>
<circle cx="175.6" cy="337.4" r=".76"/>
<circle cx="181.8" cy="337.4" r=".75"/>
</g>
<path d="M182.4 343.5l4 2.2-.9 1.2z" fill="#003fff"/>
<path d="M185.9 346.3l17.8 14" fill="none" stroke="#003fff" stroke-width=".25"/>
<path d="M175.3 343l4.4 1.7-.8 1.3z" fill="#003fff"/>
<path d="M179.2 345.4l24.5 14.9v9.1" fill="none" stroke="#003fff" stroke-width=".25"/>
<path d="M185 284.5h42.8M223.2 284.5v28.2M223.2 332.5v28.2M185 360.7h42.8" fill="none" stroke="#0ff" stroke-width=".25"/>
<g fill="#0ff">
<path d="M220.6 282.4l5.1 4.2-.5 .4z"/>
<path d="M220.6 282.4l.5-.4 4.6 4.6z"/>
<path d="M220.6 358.6l.5-.4 4.6 4.6z"/>
<path d="M220.6 358.6l5.1 4.2-.5 .4z"/>
</g>
<path d="M175.5 294h41.3M212.3 294v20.2M212.3 331v20.2M175.5 351.2h41.3" fill="none" stroke="#0ff" stroke-width=".25"/>
<g fill="#0ff">
<path d="M209.7 292l5.1 4.1-.5 .4z"/>
<path d="M209.7 292l.5-.5 4.6 4.6z"/>
<path d="M209.7 349.1l.5-.4 4.6 4.5z"/>
<path d="M209.7 349.1l5.1 4.1-.5 .5z"/>
</g>
<path d="M212.3 280v14M185 294h31.8M185 284.5h31.8" fill="none" stroke="#0ff" stroke-width=".25"/>
<g fill="#0ff">
<path d="M209.7 292l.5-.5 4.6 4.6z"/>
<path d="M209.7 292l5.1 4.1-.5 .4z"/>
<path d="M209.7 282.4l5.1 4.2-.5 .4z"/>
<path d="M209.7 282.4l.5-.4 4.6 4.6z"/>
</g>
<path d="M185 351.2h31.8M212.3 351.2v15.2M185 360.7h31.8" fill="none" stroke="#0ff" stroke-width=".25"/>
<g fill="#0ff">
<path d="M209.7 358.6l.5-.4 4.6 4.6z"/>
<path d="M209.7 358.6l5.1 4.2-.5 .4z"/>
<path d="M209.7 349.1l5.1 4.1-.5 .5z"/>
<path d="M209.7 349.1l.5-.4 4.6 4.5z"/>
</g>
<path d="M187.1 275.4v9.1M182.1 285.6h9.6M185 284.5h6.7M187.1 285.6v4.6" fill="none" stroke="#0ff" stroke-width=".25"/>
<g fill="#0ff">
<path d="M184.6 283.5l5 4.1-.5 .5z"/>
<path d="M184.6 283.5l.4-.5 4.6 4.6z"/>
<path d="M184.6 282.4l.4-.4 4.6 4.6z"/>
<path d="M184.6 282.4l5 4.2-.5 .4z"/>
</g>
<path d="M185 88h42.8M223.2 88v28.1M223.2 136v28.2M185 164.2h42.8" fill="none" stroke="#0ff" stroke-width=".25"/>
<g fill="#0ff">
<path d="M220.6 85.9l5.1 4.1-.5 .5z"/>
<path d="M220.6 85.9l.5-.5 4.6 4.6z"/>
<path d="M220.6 162.1l.5-.5 4.6 4.6z"/>
<path d="M220.6 162.1l5.1 4.1-.5 .5z"/>
</g>
<path d="M175.5 97.5h41.3M212.3 97.5v20.2M212.3 134.4v20.2M175.5 154.6h41.3" fill="none" stroke="#0ff" stroke-width=".25"/>
<g fill="#0ff">
<path d="M209.7 95.5l5.1 4-.5 .5z"/>
<path d="M209.7 95.5l.5-.5 4.6 4.5z"/>
<path d="M209.7 152.6l.5-.5 4.6 4.6z"/>
<path d="M209.7 152.6l5.1 4.1-.5 .4z"/>
</g>
<path d="M185 97.5h31.8M185 88h31.8M212.3 83.4v14.1" fill="none" stroke="#0ff" stroke-width=".25"/>
<g fill="#0ff">
<path d="M209.7 95.5l.5-.5 4.6 4.5z"/>
<path d="M209.7 95.5l5.1 4-.5 .5z"/>
<path d="M209.7 85.9l5.1 4.1-.5 .5z"/>
<path d="M209.7 85.9l.5-.5 4.6 4.6z"/>
</g>
<path d="M185 154.6h31.8M212.3 154.6v15.3M185 164.2h31.8" fill="none" stroke="#0ff" stroke-width=".25"/>
<g fill="#0ff">
<path d="M209.7 162.1l.5-.5 4.6 4.6z"/>
<path d="M209.7 162.1l5.1 4.1-.5 .5z"/>
<path d="M209.7 152.6l5.1 4.1-.5 .4z"/>
<path d="M209.7 152.6l.5-.5 4.6 4.6z"/>
</g>
<path d="M187.1 78.8v9.2M182.1 89h9.6M185 88h6.7M187.1 89v4.6" fill="none" stroke="#0ff" stroke-width=".25"/>
<g fill="#0ff">
<path d="M184.6 87l5 4.1-.5 .5z"/>
<path d="M185 86.5l4.6 4.6-5-4.1z"/>
<path d="M185 85.4l4.6 4.6-5-4.1z"/>
<path d="M184.6 85.9l5 4.1-.5 .5z"/>
</g>
<path d="M0 0h279.3v431.8h-279.3z" fill="none" stroke="#7f00ff" stroke-width=".2"/>
<g font-size="7.2" fill="#003fff">
<text x="198.3" y="125.1" transform="rotate(90 198.3 125.1)">L</text>
<text x="201.5" y="123.3" transform="rotate(90 201.5 123.3)">C</text>
<text x="198.3" y="321.7" transform="rotate(90 198.3 321.7)">L</text>
<text x="201.5" y="319.8" transform="rotate(90 201.5 319.8)">C</text>
<text x="8.6" y="403.4" transform="rotate(90 8.6 403.4)">201</text>
<text x="18.2" y="403.4" transform="rotate(90 18.2 403.4)">2</text>
</g>
<g font-size="6.4" fill="#003fff">
<text x="168.3" y="16.4" transform="rotate(90 168.3 16.4)">#4 @8&quot; O.C. (TYP)</text>
<text x="147.7" y="22" transform="rotate(90 147.7 22)">#4 @8&quot; O.C. B.F.</text>
<text x="183.1" y="27.3" transform="rotate(90 183.1 27.3)">OR EQUIV.</text>
<text x="190.8" y="27.1" transform="rotate(90 190.8 27.1)">HRC 400 (TYP)</text>
<text x="130" y="36.3" transform="rotate(90 130 36.3)">(8)#11 (TYP)</text>
<text x="94.6" y="50.1" transform="rotate(90 94.6 50.1)">(2)#6 @8&quot; (TYP)</text>
<text x="86.9" y="66.3" transform="rotate(90 86.9 66.3)">T.&amp;B. E.W.</text>
<text x="85" y="147.2" transform="rotate(90 85 147.2)">#4 @8&quot; O.C. BF</text>
<text x="204.5" y="172.8" transform="rotate(90 204.5 172.8)">(2)#6 @8&quot; (TYP)</text>
<text x="196.8" y="189" transform="rotate(90 196.8 189)">T.&amp;B. E.W.</text>
<text x="168.3" y="212.9" transform="rotate(90 168.3 212.9)">#4 @8&quot; O.C. (TYP)</text>
<text x="130" y="226" transform="rotate(90 130 226)">(8)#11 (TYP)</text>
<text x="146.7" y="226.9" transform="rotate(90 146.7 226.9)">(4)#5 (TYP)</text>
<text x="94.6" y="246.7" transform="rotate(90 94.6 246.7)">(2)#6 @8&quot; (TYP)</text>
<text x="86.9" y="262.8" transform="rotate(90 86.9 262.8)">T.&amp;B. E.W.</text>
<text x="204.5" y="371.3" transform="rotate(90 204.5 371.3)">(2)#6 @8&quot; (TYP)</text>
<text x="138.6" y="376.6" transform="rotate(90 138.6 376.6)">6'-0&quot;</text>
<text x="146.2" y="376.3" transform="rotate(90 146.2 376.3)">LEVEL 2</text>
<text x="176.7" y="376.4" transform="rotate(90 176.7 376.4)">12'-0&quot;</text>
<text x="184.3" y="376.6" transform="rotate(90 184.3 376.6)">LEVEL 3</text>
<text x="100.5" y="379.4" transform="rotate(90 100.5 379.4)">0'-0&quot;</text>
<text x="108.1" y="379.2" transform="rotate(90 108.1 379.2)">LEVEL 1</text>
<text x="196.8" y="387.5" transform="rotate(90 196.8 387.5)">T.&amp;B. E.W.</text>
</g>
<g font-size="6.4" fill="#0ff">
<text x="185.5" y="31.1" transform="rotate(90 185.5 31.1)">0'-2&quot; CLR (TYP)</text>
<text x="210" y="68.7" transform="rotate(90 210 68.7)">1'-6&quot;</text>
<text x="210" y="119.7" transform="rotate(90 210 119.7)">9'-0&quot;</text>
<text x="220.9" y="117.7" transform="rotate(90 220.9 117.7)">12'-0&quot;</text>
<text x="210" y="171.5" transform="rotate(90 210 171.5)">1'-6&quot;</text>
<text x="185.5" y="227.6" transform="rotate(90 185.5 227.6)">0'-2&quot; CLR (TYP)</text>
<text x="210" y="265.2" transform="rotate(90 210 265.2)">1'-6&quot;</text>
<text x="210" y="316.3" transform="rotate(90 210 316.3)">9'-0&quot;</text>
<text x="220.9" y="314.3" transform="rotate(90 220.9 314.3)">12'-0&quot;</text>
<text x="210" y="368" transform="rotate(90 210 368)">1'-6&quot;</text>
</g>
<g font-size="1.6">
<text x="20.7" y="114.2" transform="rotate(90 20.7 114.2)">PROJECT TITLE</text>
<text x="33.4" y="114.2" transform="rotate(90 33.4 114.2)">DESIGN</text>
<text x="28.5" y="221.1" transform="rotate(90 28.5 221.1)">NO.</text>
<text x="29.8" y="221.1" transform="rotate(90 29.8 221.1)">REV.</text>
<text x="33.4" y="220.3" transform="rotate(90 33.4 220.3)">CHECK LIST</text>
<text x="29.3" y="260.9" transform="rotate(90 29.3 260.9)">ISSUE &amp; DATE</text>
<text x="29.3" y="309.9" transform="rotate(90 29.3 309.9)">CHECK</text>
<text x="8" y="326.3" transform="rotate(90 8 326.3)">CHECKED BY</text>
<text x="12.8" y="326.3" transform="rotate(90 12.8 326.3)">DRAWN BY</text>
<text x="17.6" y="326.3" transform="rotate(90 17.6 326.3)">DATE</text>
<text x="22.3" y="326.3" transform="rotate(90 22.3 326.3)">SCALE</text>
<text x="33.4" y="326.3" transform="rotate(90 33.4 326.3)">DRAWING TITLE</text>
<text x="12.8" y="392.1" transform="rotate(90 12.8 392.1)">DRAWING NO.</text>
<text x="22.3" y="392.1" transform="rotate(90 22.3 392.1)">SHEET NO.</text>
</g>
</svg>
